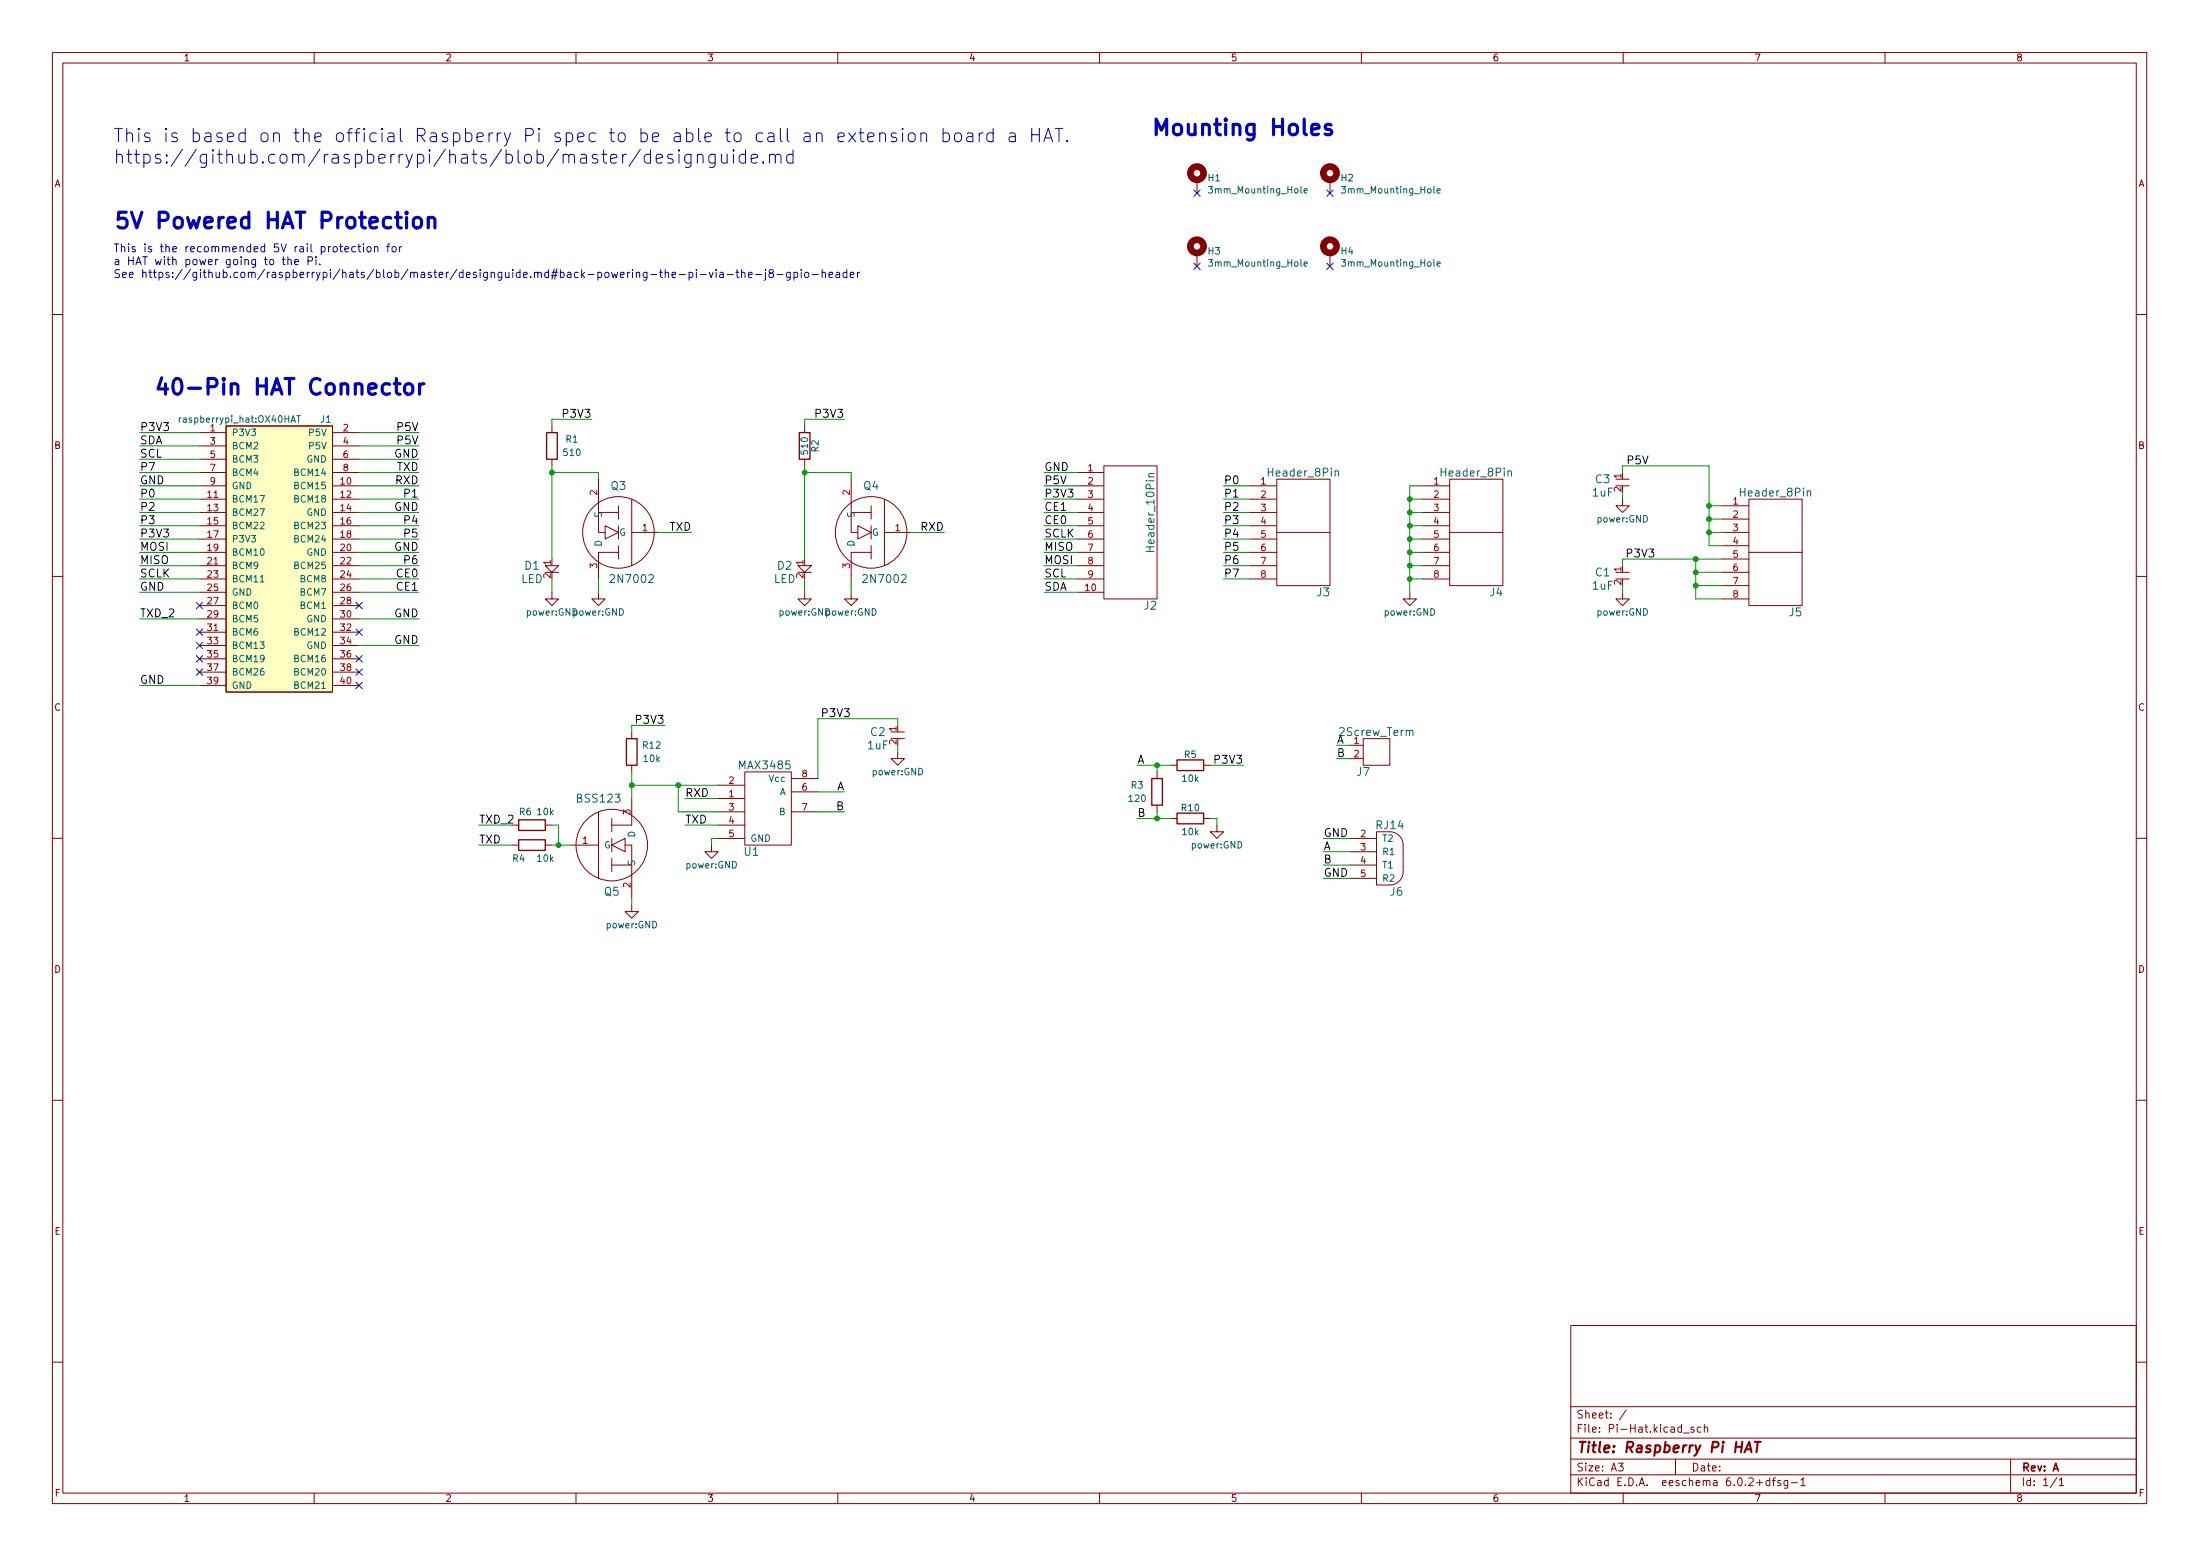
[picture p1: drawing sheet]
<svg xmlns="http://www.w3.org/2000/svg" width="420mm" height="297mm" viewBox="0 0 420 297" stroke-linecap="round" stroke-linejoin="round" font-family="sans-serif">
<g fill="none" stroke="#840000" stroke-width=".19">
<path d="M10 10h400v277h-400zM12 12h396v273h-396zM60 10v2M110 10v2M160 10v2M210 10v2M260 10v2M310 10v2M360 10v2M228.6 34.3v2.6M254 34.3v2.6M228.6 48.3v2.5"/>
<path d="M254 48.3v2.5M10 60h2M408 60h2M38.1 97.8h5.1M38.1 92.7h5.1M38.1 95.3h5.1M38.1 90.2h5.1M38.1 82.6h5.1M38.1 85.1h5.1M38.1 87.7h5.1M43.2 81.3h20.3v50.8h-20.3zM63.5 97.8h5.1"/>
<path d="M63.5 92.7h5.1M63.5 95.3h5.1M63.5 90.2h5.1M63.5 82.6h5.1M63.5 85.1h5.1M63.5 87.7h5.1M105.4 81.3v1.3M105.4 87.7v1.2M114.3 91.5v10.1h1.3M114.3 97.8h3.8M118.1 96.6v2.5M120.6 95.3v12.7"/>
<path d="M153.7 81.3v1.3M153.7 87.7v1.2M162.6 91.5v10.1h1.2M162.6 97.8h3.8M166.4 96.6v2.5M168.9 95.3v12.7M205.7 97.8h5.1M205.7 92.7h5.1M205.7 95.3h5.1M205.7 90.2h5.1M210.8 88.9h10.2v25.4h-10.2zM238.8 97.8h5"/>
<path d="M238.8 92.7h5M238.8 95.3h5M243.8 91.5h10.2v20.3h-10.2zM271.8 97.8h5.1M271.8 92.7h5.1M271.8 95.3h5.1M276.9 91.5h10.1v20.3h-10.1zM308.6 92.7h2.5M308.6 91.5h2.5M309.9 95.3v1.3h1.2l-1.2 1.2-1.3-1.2h1.3M328.9 96.6h5.1M328.9 99.1h5.1"/>
<path d="M334 95.3h10.2v20.3h-10.2zM10 110h2M38.1 105.4h5.1M38.1 100.4h5.1M38.1 102.9h5.1M38.1 108h5.1M38.1 110.5h5.1M38.1 113.1h5.1M38.1 115.6h5.1M38.1 118.1h5.1M63.5 105.4h5.1M63.5 100.4h5.1"/>
<path d="M63.5 102.9h5.1M63.5 108h5.1M63.5 110.5h5.1M63.5 113.1h5.1M63.5 115.6h5.1M63.5 118.1h5.1M104.1 108h2.6l-1.3 1.3zM104.1 109.3h2.6M105.4 113.1v1.2h1.3l-1.3 1.3-1.3-1.3h1.3M114.3 113.1v1.2h1.3l-1.3 1.3-1.3-1.3h1.3M115.6 100.4l2.5 1.2-2.5 1.3zM118.1 105.4h-3.8v5.1"/>
<path d="M118.1 104.2v2.5M120.6 101.6h5.1M152.4 108h2.5l-1.2 1.3zM152.4 109.3h2.5M153.7 113.1v1.2h1.2l-1.2 1.3-1.3-1.3h1.3M162.6 113.1v1.2h1.2l-1.2 1.3-1.3-1.3h1.3M163.8 100.4l2.6 1.2-2.6 1.3zM166.4 105.4h-3.8v5.1M166.4 104.2v2.5M168.9 101.6h5.1M205.7 105.4h5.1M205.7 100.4h5.1"/>
<path d="M205.7 102.9h5.1M205.7 108h5.1M205.7 110.5h5.1M205.7 113.1h5.1M238.8 105.4h5M238.8 100.4h5M238.8 102.9h5M238.8 108h5M238.8 110.5h5M243.8 101.6h10.2M269.2 113.1v1.2h1.3l-1.3 1.3-1.2-1.3h1.2M271.8 105.4h5.1"/>
<path d="M271.8 100.4h5.1M271.8 102.9h5.1M271.8 108h5.1M271.8 110.5h5.1M276.9 101.6h10.1M308.6 109.3h2.5M308.6 110.5h2.5M309.9 113.1v1.2h1.2l-1.2 1.3-1.3-1.3h1.3M328.9 101.6h5.1M328.9 109.3h5.1M328.9 104.2h5.1M328.9 106.7h5.1"/>
<path d="M328.9 111.8h5.1M328.9 114.3h5.1M334 105.4h10.2M408 110h2M38.1 120.7h5.1M38.1 123.2h5.1M38.1 125.8h5.1M38.1 128.3h5.1M38.1 130.8h5.1M63.5 120.7h5.1M63.5 123.2h5.1M63.5 125.8h5.1"/>
<path d="M63.5 128.3h5.1M63.5 130.8h5.1M120.6 139.7v1.3M170.2 139.7h2.5M97.8 157.5h1.3M104.1 157.5h1.3M114.3 155v12.7M116.8 156.2v2.6M120.6 152.4v5.1h-3.8M120.6 146.1v1.3M137.2 157.5h5M137.2 152.4h5"/>
<path d="M137.2 149.9h5M137.2 155h5M142.2 147.4h8.9v13.9h-8.9zM151.1 155h5.1M151.1 151.2h5.1M151.1 148.6h5.1M170.2 141h2.5M171.4 143.5v1.3h1.3l-1.3 1.3-1.2-1.3h1.2M221 147.4v1.2M221 153.7v1.3M223.5 156.2h1.3M223.5 146.1h1.3"/>
<path d="M229.9 156.2h1.2M229.9 146.1h1.2M232.4 157.5v1.3h1.3l-1.3 1.3-1.3-1.3h1.3M257.8 142.3h2.5M257.8 144.8h2.5M260.3 141h5.1v5.1h-5.1zM262.9 158.8h2.5a2.52 2.52 0 0 1 2.6 2.5v5.1a2.52 2.52 0 0 1-2.6 2.5h-2.5zM10 160h2M97.8 161.3h1.3M104.1 161.3h1.3M109.2 161.3h5.1M116.8 161.3l2.6-1.2v2.5z"/>
<path d="M116.8 163.9v2.5M116.8 165.1h3.8M119.4 161.3h1.2v10.2M120.6 172.8v1.2h1.3l-1.3 1.3-1.2-1.3h1.2M135.9 161.3v1.3h1.3l-1.3 1.3-1.3-1.3h1.3M137.2 160.1h5M257.8 160.1h5.1M257.8 165.1h5.1M257.8 162.6h5.1M257.8 167.7h5.1M408 160h2M10 210h2"/>
<path d="M408 210h2M300 253h108v32h-108zM10 260h2M300 278.5h108M300 274.5h108M300 268.5h108M309.1 279.3h.9l-.5 .6 .4 .1v.7l-.2 .1-.6-.1M310.6 269.1l-1.3 2M320 278.5v3M321.5 273.6h1.1M323.5 272.5l-.4-.1-.2 .2 .1 .2 .5 .2v.3h-.6M324.9 272.5l-.5-.1-.3 .3 .2 .6h.6"/>
<path d="M325.5 272.6l.2-.2 .4 .1v.9M325.5 271.9v1.5M384 278.5v6.5M408 260h2M60 285v2M110 285v2M160 285v2M210 285v2M260 285v2M300 281.5h108M310 285v2M338 282.7l-.4-.1-.3 .3 .1 .6h.6"/>
<path d="M338 282.1v1.5M338.5 282.6h.6M339.1 282.1l-.4 .2v1.3M340.1 282.7l-.4-.1-.2 .2 .1 .2 .5 .2v.3h-.6M341.4 282.6v1.2l-.3 .3-.3-.1M341.4 282.7l-.4-.1-.3 .3 .2 .6h.5M342.1 283h1.2M343.9 282.5l.5-.4v1.5M343.9 283.6h.9M360 285v2M392.9 282l-1.3 2M393.3 282.5l.4-.4v1.5"/>
<path d="M393.3 283.6h.8"/>
<circle cx="118.1" cy="101.6" r="6.8"/>
<circle cx="166.4" cy="101.6" r="6.8"/>
<circle cx="116.8" cy="161.3" r="6.8"/>
</g>
<path d="M333.2 277.2l.9-2 .4 2M333.4 276.7h1M335.1 275.2h1.2M335.7 275.2l-.2 2" fill="none" stroke="#840000" stroke-width=".4"/>
<path d="M104.4 82.6h2v5.1h-2zM152.7 82.6h2v5.1h-2zM99.1 156.5h5v2h-5zM119.6 141h2.1v5.1h-2.1zM220 148.6h2v5.1h-2zM224.8 155.2h5.1v2.1h-5.1zM224.8 145.1h5.1v2h-5.1zM99.1 160.3h5v2h-5z" fill="none" stroke="#840000" stroke-width=".25"/>
<g fill="none" stroke="#840000" stroke-width="1.3">
<circle cx="228.6" cy="33.1" r="1.27"/>
<circle cx="254" cy="33.1" r="1.27"/>
<circle cx="228.6" cy="47" r="1.27"/>
<circle cx="254" cy="47" r="1.27"/>
</g>
<g fill="none" stroke="#006464" stroke-width=".19">
<path d="M249.1 36.4l.6-.1-.1-.2-.4-.1-.1 .2v.6h.5M274.5 36.4l.6-.1-.1-.2-.4-.1-.1 .2v.6h.5M249.1 50.4l.6-.1-.1-.3h-.4l-.1 .2v.6h.5M274.5 50.4l.6-.1-.1-.3h-.4l-.1 .2v.6h.5M56.7 79.4h.7M57 79.4v1.2M55.6 80.6l.4-1.2 .4 1.2M55.7 80.3h.6M220.4 90.4l-.9 .1-.1 .3 .1 .2M255 90l.2-.1 .4 .1v.9M288 90l.2-.1 .4 .1 .1 .9M345.2 93.8l.2-.1 .3 .1 .1 .9"/>
<path d="M49.7 111.1h.7M269.2 139.6l.2-.2 .4 .1 .1 .9"/>
</g>
<path d="M43.2 81.3h20.3v50.8h-20.3z" fill="#ffffc2" stroke="#ffffc2" stroke-width=".19"/>
<path d="M254.2 23.9l-.7-.2-.3 .2-.1 .3 .1 .4 1 .3 .2 .3-.2 .4-.3 .1-.8-.1M79.1 41.8a.81 .81 0 0 1 .8-.3 .81 .81 0 0 1 .6 .6v.8a.81 .81 0 0 1-.8 .6 .81 .81 0 0 1-.8-.6v-.8zM81.8 41.8a.75 .75 0 0 1 1.3 .1v1.6M81.8 41.5v2M75.3 73.3h1.1M75.7 72.3v2.5l.1 .3 .6 .2M77.6 73.4a.81 .81 0 0 1 1.2 .4v.9a.81 .81 0 0 1-.7 .6 .81 .81 0 0 1-.8-.6v-.9zM80.1 73.3v2M81 73.3a.77 .77 0 0 0-.9 .5" fill="none" stroke="#0000c2" stroke-width=".6"/>
<g fill="none" stroke="#0000c2" stroke-width=".19">
<path d="M124.2 29.6l-.7-.1-.5 .4v.8l.3 .3 .2 .1 .7-.1M124.2 28.6v2.5M125.3 30.3l1.2-.2-.1-.5-.7-.1-.4 .3v1l.1 .2 .3 .1 .7-.1M128.5 29.6l-.6-.1-.4 .3 .1 .4 .9 .2 .1 .3-.1 .3-.3 .1-.7-.1M129.7 29.5v1.6M132 29.5v2a.69 .69 0 0 1-1.1 .4M132 29.6l-.8-.1-.4 .4v.8l.2 .3 .2 .1 .8-.1M133.2 29.7a.63 .63 0 0 1 1.1 .1v1.3M133.2 29.5v1.6M136.6 29.5v2a.69 .69 0 0 1-1.1 .4M136.6 29.6l-.8-.1-.4 .4v.8l.2 .3 .2 .1 .8-.1M137.8 29.5v1.3l.1 .2a.69 .69 0 0 0 1-.1"/>
<path d="M138.9 29.5v1.6M140.1 29.5v1.6M142.4 29.6l-.7-.1-.5 .4v.8l.2 .3 .3 .1 .7-.1M142.4 28.6v2.5M143.5 30.3l1.2-.2-.1-.5-.8-.1-.3 .3v1l.1 .2 .2 .1 .8-.1M145.8 30.9l.1 .1-.1 .1-.2-.1 .2-.1v.2M147 29.7a.63 .63 0 0 1 1.1 .1v1.3M147 29.5v1.6M148.1 29.8l.3-.3 .6 .1 .2 .2v1.3M151.4 29.6l-.7-.1-.5 .4v.8l.3 .3 .2 .1 .7-.1M151.4 28.6v2.5M164 25.4h1"/>
<path d="M164.4 24.5v2.2l.1 .2 .5 .2M165.7 26.2l1.2-.2-.1-.5-.7-.1-.4 .3v1l.1 .2 .3 .2 .7-.2M168 25.6a.63 .63 0 0 1 1.1 .1v1.4M168 25.4v1.7M171.2 25.5l-.6-.1-.4 .3 .1 .4 .9 .2 .1 .3-.1 .3-.3 .2-.7-.2M172.4 24.5l-.1 .1 .1 .2 .1-.2-.1-.1v.3M172.4 25.4v1.7M173.7 25.5a.69 .69 0 0 1 1.1 .3v.8a.69 .69 0 0 1-.7 .5 .69 .69 0 0 1-.6-.5v-.8zM175.9 25.6a.63 .63 0 0 1 1.1 .1v1.4M175.9 25.4v1.7M180.1 25.5l.7-.1 .5 .4v.8l-.2 .3-.3 .2-.7-.2M180.1 24.5v2.6"/>
<path d="M182.5 25.5a.69 .69 0 0 1 1.1 .3v.8a.69 .69 0 0 1-.6 .5 .69 .69 0 0 1-.7-.5v-.8zM184.7 25.5l.3-.1 .7 .1 .1 .2v1.4M185.8 26l-.8 .1a.5 .5 0 0 0-.4 .5 .5 .5 0 0 0 .4 .5l.8-.2M187 25.4v1.7M187.7 25.4a.65 .65 0 0 0-.7 .4M189.7 25.5l-.8-.1-.4 .4v.8l.2 .3 .2 .2 .8-.2M189.7 24.5v2.6M192.8 25.5l.3-.1 .7 .1 .1 .2v1.4M193.9 26l-.8 .1a.5 .5 0 0 0-.4 .5 .5 .5 0 0 0 .4 .5l.8-.2M197 24.5v2.6M197 25.7h1.5M198.5 24.5v2.6"/>
<path d="M199.3 27.1l.9-2.6 .8 2.6M199.6 26.3h1.2M201.5 24.5h1.5M202.2 24.5v2.6M203.8 26.8l.1 .1-.1 .2-.1-.2 .1-.1v.3M53.9 49.5h.6M54.1 49v1.3l.4 .2M55 49.7l.2-.2 .4 .1v.9M55 49v1.5M56.3 50l.7-.1-.1-.3-.4-.1-.2 .2 .1 .8h.5M58.8 49.8l.7-.1 .2-.2-.1-.3-.2-.2h-.6v1.5M60.3 49.5v1"/>
<path d="M61.1 50.4v.1M65.9 47.6l.7-.2-.1-.3h-.4l-.2 .2v.7h.6M67.9 47.1h-.4l-.3 .3 .1 .6h.6M68.3 47.1h.6M68.5 46.6v1.3l.4 .2M69.4 46.6v.1M69.4 47.1v1M70.1 47.2l.3-.1 .4 .1 .1 .6-.2 .2-.3 .1-.3-.2zM71.5 47.2l.2-.1h.4l.1 1M71.5 47.1v1M73.8 47.1h.6M74.4 46.6l-.3 .2v1.3"/>
<path d="M75 47.1h.4l.3 .3v.4l-.3 .3-.4-.1-.1-.2zM76.3 47.1v1M76.7 47.1h-.2l-.2 .3M128.3 52.5l.8-.2-.1-.3h-.4l-.3 .2 .1 .7h.6M129.7 52.4h1.2M131.6 52h.4l.3 .3-.1 .6h-.6M131.6 52v1.5M133 51.5v.1M133 52v1M133.7 52.4h1.2M135.5 52l.3 1 .4-1M136.8 51.5v.1"/>
<path d="M136.8 52v1M137.5 52h.6v1M138.1 52.3l-.5 .1a.3 .3 0 0 0-.2 .3 .3 .3 0 0 0 .2 .3l.5-.1M138.9 52.4h1.1M140.5 52h.6M140.8 51.5v1.3l.3 .2M141.6 52.1l.2-.1h.4l.1 1M141.6 51.5v1.5M142.9 52.5l.8-.2-.1-.3h-.4l-.3 .2 .1 .7h.6M144.3 52.4h1.2M146.2 52v1.3l-.3 .2M146.2 51.5v.1"/>
<path d="M147.1 52.1l-.2-.3v-.2l.2-.1h.5l.1 .3v.2l-.7 .2-.1 .2v.3l.2 .3h.3l.3-.3v-.4l-.3-.2M148.4 52.4h1.1M150.9 52v1.2l-.3 .3-.3-.1M150.9 52h-.4l-.3 .3 .1 .6h.6M151.6 52h.5l.3 .3-.2 .6h-.6M151.6 52v1.5M153 51.5v.1M153 52v1M153.8 52h.4l.3 .3v.4l-.3 .3-.4-.1-.1-.2zM155.1 52.4h1.2M157 52.1l.2-.1h.4l.1 1M157 51.5v1.5"/>
<path d="M158.3 52.5l.7-.2v-.3h-.5l-.2 .2 .1 .7h.6M159.7 52h.6l.1 1M160.4 52.3l-.6 .1a.3 .3 0 0 0-.2 .3 .3 .3 0 0 0 .2 .3l.6-.1M161.7 52h-.4l-.3 .3 .1 .6h.6M161.7 51.5v1.5M162.4 52.5l.7-.2-.1-.3h-.4l-.2 .2 .1 .7h.5M163.8 52v1M164.2 52h-.3l-.1 .3"/>
</g>
<g fill="none" stroke="#009600" stroke-width=".19">
<path d="M26.7 82.6h11.4M26.7 87.7h11.4M26.7 85.1h11.4M26.7 90.2h11.4M26.7 95.3h11.4M26.7 97.8h11.4M26.7 92.7h11.4M68.6 82.6h11.4M68.6 87.7h11.4M68.6 85.1h11.4M68.6 90.2h11.4M68.6 95.3h11.4"/>
<path d="M68.6 97.8h11.4M68.6 92.7h11.4M105.4 90.2h8.9v1.3M105.4 88.9v17.8M113 80h-7.6v1.3M153.7 90.2h8.9v1.3M153.7 88.9v17.8M161.3 80h-7.6v1.3M199.4 90.2h6.3M199.4 95.3h6.3M199.4 97.8h6.3M199.4 92.7h6.3"/>
<path d="M233.7 95.3h5.1M233.7 97.8h5.1M233.7 92.7h5.1M269.2 95.3h2.6M269.2 97.8h2.6M271.8 92.7h-2.6v20.4M309.9 90.2v-1.3h16.5v15.3h2.5M309.9 94v1.3M326.4 99.1h2.5M326.4 96.6h2.5M26.7 100.4h11.4M26.7 102.9h11.4"/>
<path d="M26.7 105.4h11.4M26.7 113.1h11.4M26.7 108h11.4M26.7 110.5h11.4M26.7 118.1h11.4M68.6 100.4h11.4M68.6 102.9h11.4M68.6 105.4h11.4M68.6 113.1h11.4M68.6 108h11.4M68.6 110.5h11.4M68.6 118.1h11.4"/>
<path d="M105.4 110.5v2.6M114.3 110.5v2.6M125.7 101.6h6.4M153.7 110.5v2.6M162.6 110.5v2.6M174 101.6h6.3M199.4 100.4h6.3M199.4 102.9h6.3M199.4 105.4h6.3M199.4 113.1h6.3M199.4 108h6.3M199.4 110.5h6.3"/>
<path d="M233.7 100.4h5.1M233.7 102.9h5.1M233.7 105.4h5.1M233.7 108h5.1M233.7 110.5h5.1M269.2 100.4h2.6M269.2 102.9h2.6M269.2 105.4h2.6M269.2 108h2.6M269.2 110.5h2.6M309.9 111.8v1.3M323.8 106.7v7.6h5.1"/>
<path d="M323.8 111.8h5.1M323.8 109.3h5.1M326.4 101.6h2.5M328.9 106.7h-19v1.3M26.7 130.8h11.4M68.6 123.2h11.4M127 138.5h-6.4v1.2M171.4 138.5v-1.3h-15.2v11.4M91.4 157.5h6.4M105.4 157.5h1.3v3.8M120.6 147.4v5M120.6 149.9h16.6"/>
<path d="M129.5 149.9v5.1h7.7M130.8 152.4h6.4M130.8 157.5h6.4M156.2 151.2h5.1M156.2 155h5.1M171.4 142.3v1.2M217.2 146.1h6.3M217.2 156.2h6.3M221 146.1v1.3M221 155v1.2M231.1 146.1h6.4M231.1 156.2h1.3v1.3"/>
<path d="M255.3 142.3h2.5M255.3 144.8h2.5M91.4 161.3h6.4M105.4 161.3h3.8M120.6 171.5v1.3M137.2 160.1h-1.3v1.2M252.7 160.1h5.1M252.7 167.7h5.1M252.7 165.1h5.1M252.7 162.6h5.1"/>
</g>
<g fill="none" stroke="#000084" stroke-width=".19">
<path d="M228 36.3l1.2 1.2M229.2 36.3l-1.2 1.2M253.4 36.3l1.2 1.2M254.6 36.3l-1.2 1.2M228 50.2l1.2 1.2M229.2 50.2l-1.2 1.2M253.4 50.2l1.2 1.2M254.6 50.2l-1.2 1.2M37.5 115l1.2 1.2M38.7 115l-1.2 1.2M68 115l1.2 1.2M69.2 115l-1.2 1.2"/>
<path d="M37.5 122.6l1.2 1.2M37.5 127.7l1.2 1.2M37.5 120.1l1.2 1.2M37.5 125.2l1.2 1.2M38.7 122.6l-1.2 1.2M38.7 127.7l-1.2 1.2M38.7 120.1l-1.2 1.2M38.7 125.2l-1.2 1.2M68 130.2l1.2 1.3M68 127.7l1.2 1.2M68 125.2l1.2 1.2M68 120.1l1.2 1.2"/>
<path d="M69.2 130.2l-1.2 1.3M69.2 127.7l-1.2 1.2M69.2 125.2l-1.2 1.2M69.2 120.1l-1.2 1.2"/>
</g>
<g fill="#009600" stroke="#009600" stroke-width=".19">
<circle cx="323.8" cy="106.7" r=".46"/>
<circle cx="326.4" cy="101.6" r=".46"/>
<circle cx="326.4" cy="99.1" r=".46"/>
<circle cx="326.4" cy="96.6" r=".46"/>
<circle cx="323.8" cy="111.8" r=".46"/>
<circle cx="323.8" cy="109.3" r=".46"/>
<circle cx="129.5" cy="149.9" r=".46"/>
<circle cx="120.6" cy="149.9" r=".46"/>
<circle cx="106.7" cy="161.3" r=".46"/>
<circle cx="269.2" cy="105.4" r=".46"/>
<circle cx="269.2" cy="108" r=".46"/>
<circle cx="269.2" cy="95.3" r=".46"/>
<circle cx="269.2" cy="97.8" r=".46"/>
<circle cx="221" cy="146.1" r=".46"/>
<circle cx="221" cy="156.2" r=".46"/>
<circle cx="269.2" cy="110.5" r=".46"/>
<circle cx="153.7" cy="90.2" r=".46"/>
<circle cx="105.4" cy="90.2" r=".46"/>
<circle cx="269.2" cy="102.9" r=".46"/>
<circle cx="269.2" cy="100.4" r=".46"/>
</g>
<g font-size="4.2" fill="#0000c2">
<text x="219.7" y="25.9">Mounting Holes</text>
<text x="21.6" y="43.6">5V Powered HAT Protection</text>
<text x="29.2" y="75.4">40-Pin HAT Connector</text>
</g>
<g font-size="3.5" fill="#0000c2">
<text x="21.6" y="27.2">This is based on the official Raspberry Pi spec to be able to call an extension board a HAT.</text>
<text x="21.6" y="31.3">https://github.com/raspberrypi/hats/blob/master/designguide.md</text>
</g>
<text font-size="2.8" fill="#840000" x="301" y="277.3">Title: Raspberry Pi HAT</text>
<g font-size="2.1" fill="#0000c2">
<text x="21.6" y="48.2">This is the recommended 5V rail protection for</text>
<text x="21.6" y="50.6">a HAT with power going to the Pi.</text>
<text x="21.6" y="53.1">See https://github.com/raspberrypi/hats/blob/master/designguide.md#back-powering-the-pi-via-the-j8-gpio-header</text>
</g>
<g font-size="2.1" fill="#0f0f0f">
<text x="26.7" y="82.3">P3V3</text>
<text x="76" y="82.3">P5V</text>
<text x="107.8" y="79.7">P3V3</text>
<text x="156.1" y="79.7">P3V3</text>
<text x="26.7" y="89.9">P7</text>
<text x="26.7" y="87.4">SCL</text>
<text x="26.7" y="84.8">SDA</text>
<text x="75.3" y="87.4">GND</text>
<text x="75.8" y="89.9">TXD</text>
<text x="76" y="84.8">P5V</text>
<text x="199.4" y="89.9">GND</text>
<text x="310.9" y="88.6">P5V</text>
<text x="26.7" y="95">P0</text>
<text x="26.7" y="92.4">GND</text>
<text x="75.5" y="92.4">RXD</text>
<text x="77.4" y="95">P1</text>
<text x="199.4" y="95">P3V3</text>
<text x="199.4" y="92.4">P5V</text>
<text x="233.7" y="92.4">P0</text>
<text x="233.7" y="95">P1</text>
<text x="26.7" y="97.5">P2</text>
<text x="26.7" y="100.1">P3</text>
<text x="75.3" y="97.5">GND</text>
<text x="77.4" y="100.1">P4</text>
<text x="127.8" y="101.3">TXD</text>
<text x="175.9" y="101.3">RXD</text>
<text x="199.4" y="100.1">CE0</text>
<text x="199.4" y="97.5">CE1</text>
<text x="233.7" y="100.1">P3</text>
<text x="233.7" y="97.5">P2</text>
<text x="26.7" y="102.6">P3V3</text>
<text x="26.7" y="107.7">MISO</text>
<text x="26.7" y="105.1">MOSI</text>
<text x="75.3" y="105.1">GND</text>
<text x="77.4" y="107.7">P6</text>
<text x="77.4" y="102.6">P5</text>
<text x="199.4" y="107.7">MOSI</text>
<text x="199.4" y="102.6">SCLK</text>
<text x="199.4" y="105.1">MISO</text>
<text x="233.7" y="105.1">P5</text>
<text x="233.7" y="107.7">P6</text>
<text x="233.7" y="102.6">P4</text>
<text x="311" y="106.4">P3V3</text>
<text x="26.7" y="110.2">SCLK</text>
<text x="26.7" y="112.8">GND</text>
<text x="75.9" y="110.2">CE0</text>
<text x="75.9" y="112.8">CE1</text>
<text x="199.4" y="110.2">SCL</text>
<text x="199.4" y="112.8">SDA</text>
<text x="233.7" y="110.2">P7</text>
<text x="26.7" y="117.8">TXD_2</text>
<text x="75.3" y="117.8">GND</text>
<text x="75.3" y="122.9">GND</text>
<text x="26.7" y="130.5">GND</text>
<text x="157.4" y="136.9">P3V3</text>
<text x="121.8" y="138.2">P3V3</text>
<text x="255.3" y="142">A</text>
<text x="217.2" y="145.8">A</text>
<text x="232.3" y="145.8">P3V3</text>
<text x="255.3" y="144.5">B</text>
<text x="130.8" y="152.1">RXD</text>
<text x="159.8" y="154.7">B</text>
<text x="159.8" y="150.9">A</text>
<text x="217.2" y="155.9">B</text>
<text x="91.4" y="157.2">TXD_2</text>
<text x="91.4" y="161">TXD</text>
<text x="130.8" y="157.2">TXD</text>
<text x="252.7" y="159.7">GND</text>
<text x="252.7" y="164.8">B</text>
<text x="252.7" y="167.4">GND</text>
<text x="252.7" y="162.3">A</text>
</g>
<g font-size="2.1" fill="#006464">
<text x="116.7" y="93.5">Q3</text>
<text x="165" y="93.5">Q4</text>
<text x="242.5" y="91">Header_8Pin</text>
<text x="275.5" y="91">Header_8Pin</text>
<text x="304.2" y="94.8">1uF</text>
<text x="304.7" y="92.2">C3</text>
<text x="332.7" y="94.8">Header_8Pin</text>
<text x="220.5" y="104.8" transform="rotate(-90 220.5 104.8)">Header_10Pin</text>
<text x="99.5" y="111.3">LED</text>
<text x="100.2" y="108.7">D1</text>
<text x="116.9" y="111.3">2N7002</text>
<text x="147.7" y="111.3">LED</text>
<text x="148.5" y="108.7">D2</text>
<text x="165.2" y="111.3">2N7002</text>
<text x="251.5" y="113.8">J3</text>
<text x="284.6" y="113.8">J4</text>
<text x="304.2" y="112.6">1uF</text>
<text x="304.7" y="110">C1</text>
<text x="218.5" y="116.4">J2</text>
<text x="341.7" y="117.6">J5</text>
<text x="165.8" y="143">1uF</text>
<text x="166.3" y="140.5">C2</text>
<text x="256" y="140.5">2Screw_Term</text>
<text x="141.3" y="146.8">MAX3485</text>
<text x="259.2" y="148.1">J7</text>
<text x="110.3" y="153.2">BSS123</text>
<text x="262.9" y="158.3">RJ14</text>
<text x="142.2" y="163.4">U1</text>
<text x="115.4" y="171">Q5</text>
<text x="265.5" y="171">J6</text>
</g>
<g font-size="2.1" fill="#840000">
<text x="301" y="273.5">File: Pi-Hat.kicad_sch</text>
<text x="301" y="270.8">Sheet: /</text>
<text x="301" y="280.9">Size: A3</text>
<text x="323" y="280.9">Date:</text>
<text x="386" y="280.9">Rev: A</text>
<text x="301" y="283.7">KiCad E.D.A. eeschema 6.0.2+dfsg-1</text>
<text x="386" y="283.7">Id: 1/1</text>
</g>
<g font-size="1.8" fill="#840000">
<text x="35" y="11.7">1</text>
<text x="85" y="11.7">2</text>
<text x="135" y="11.7">3</text>
<text x="185" y="11.7">4</text>
<text x="235" y="11.7">5</text>
<text x="285" y="11.7">6</text>
<text x="335" y="11.7">7</text>
<text x="385" y="11.7">8</text>
<text x="10.3" y="35.7">A</text>
<text x="408.3" y="35.7">A</text>
<text x="10.3" y="85.7">B</text>
<text x="408.3" y="85.7">B</text>
<text x="10.3" y="135.7">C</text>
<text x="408.3" y="135.7">C</text>
<text x="10.3" y="185.7">D</text>
<text x="408.3" y="185.7">D</text>
<text x="10.4" y="235.7">E</text>
<text x="408.4" y="235.7">E</text>
<text x="10.4" y="285.7">F</text>
<text x="35" y="286.7">1</text>
<text x="85" y="286.7">2</text>
<text x="135" y="286.7">3</text>
<text x="185" y="286.7">4</text>
<text x="235" y="286.7">5</text>
<text x="285" y="286.7">6</text>
<text x="335" y="286.7">7</text>
<text x="385" y="286.7">8</text>
<text x="408.4" y="285.7">F</text>
</g>
<g font-size="1.8" fill="#006464">
<text x="230.7" y="34.6">H1</text>
<text x="256.1" y="34.6">H2</text>
<text x="231.3" y="36.9">3mm_Mounting_Hole</text>
<text x="256.7" y="36.9">3mm_Mounting_Hole</text>
<text x="230.7" y="48.6">H3</text>
<text x="231.3" y="50.9">3mm_Mounting_Hole</text>
<text x="256.1" y="48.6">H4</text>
<text x="256.7" y="50.9">3mm_Mounting_Hole</text>
<text x="34.7" y="80.7">raspberrypi_hat:OX40HAT</text>
<text x="44.2" y="83.2">P3V3</text>
<text x="59.1" y="83.2">P5V</text>
<text x="61.2" y="80.7">J1</text>
<text x="44.2" y="85.8">BCM2</text>
<text x="44.2" y="88.3">BCM3</text>
<text x="58.6" y="88.3">GND</text>
<text x="59.1" y="85.8">P5V</text>
<text x="107.7" y="87">510</text>
<text x="108.1" y="84.5">R1</text>
<text x="154.3" y="86.6" transform="rotate(-90 154.3 86.6)">510</text>
<text x="156.3" y="86.3" transform="rotate(-90 156.3 86.3)">R2</text>
<text x="44.2" y="95.9">BCM17</text>
<text x="44.2" y="90.8">BCM4</text>
<text x="44.2" y="93.4">GND</text>
<text x="56.5" y="93.4">BCM15</text>
<text x="56.5" y="95.9">BCM18</text>
<text x="56.5" y="90.8">BCM14</text>
<text x="44.2" y="98.5">BCM27</text>
<text x="44.2" y="101">BCM22</text>
<text x="56.5" y="101">BCM23</text>
<text x="58.6" y="98.5">GND</text>
<text x="114.9" y="98.8" transform="rotate(-90 114.9 98.8)">S</text>
<text x="163.2" y="98.8" transform="rotate(-90 163.2 98.8)">S</text>
<text x="305" y="99.7">power:GND</text>
<text x="44.2" y="103.5">P3V3</text>
<text x="44.2" y="106.1">BCM10</text>
<text x="56.5" y="103.5">BCM24</text>
<text x="58.6" y="106.1">GND</text>
<text x="114.9" y="104.4" transform="rotate(-90 114.9 104.4)">D</text>
<text x="118.3" y="102.3">G</text>
<text x="163.2" y="104.4" transform="rotate(-90 163.2 104.4)">D</text>
<text x="166.5" y="102.3">G</text>
<text x="44.2" y="108.6">BCM9</text>
<text x="44.2" y="111.2">BCM11</text>
<text x="44.2" y="113.7">GND</text>
<text x="56.5" y="108.6">BCM25</text>
<text x="57.5" y="111.2">BCM8</text>
<text x="57.5" y="113.7">BCM7</text>
<text x="44.2" y="116.2">BCM0</text>
<text x="44.2" y="118.8">BCM5</text>
<text x="57.5" y="116.2">BCM1</text>
<text x="58.6" y="118.8">GND</text>
<text x="100.5" y="117.5">power:GNDpower:GND</text>
<text x="148.8" y="117.5">power:GNDpower:GND</text>
<text x="264.4" y="117.5">power:GND</text>
<text x="305" y="117.5">power:GND</text>
<text x="44.2" y="121.3">BCM6</text>
<text x="44.2" y="123.9">BCM13</text>
<text x="56.5" y="121.3">BCM12</text>
<text x="58.6" y="123.9">GND</text>
<text x="44.2" y="126.4">BCM19</text>
<text x="44.2" y="128.9">BCM26</text>
<text x="44.2" y="131.5">GND</text>
<text x="56.5" y="126.4">BCM16</text>
<text x="56.5" y="128.9">BCM20</text>
<text x="56.5" y="131.5">BCM21</text>
<text x="122.8" y="142.9">R12</text>
<text x="123" y="145.5">10k</text>
<text x="147" y="149.3">Vcc</text>
<text x="166.6" y="148">power:GND</text>
<text x="225.9" y="149.3">10k</text>
<text x="226.2" y="144.7">R5</text>
<text x="99.2" y="155.6">R6</text>
<text x="102.7" y="155.6">10k</text>
<text x="148.8" y="151.8">A</text>
<text x="148.8" y="155.6">B</text>
<text x="215.7" y="153.1">120</text>
<text x="216" y="150.5">R3</text>
<text x="225.7" y="154.8">R10</text>
<text x="115.3" y="162">G</text>
<text x="121.3" y="159.8" transform="rotate(-90 121.3 159.8)">D</text>
<text x="143.3" y="160.7">GND</text>
<text x="225.9" y="159.4">10k</text>
<text x="227.5" y="162">power:GND</text>
<text x="263.9" y="160.7">T2</text>
<text x="97.9" y="164.5">R4</text>
<text x="102.7" y="164.5">10k</text>
<text x="121.3" y="165.4" transform="rotate(-90 121.3 165.4)">S</text>
<text x="131" y="165.8">power:GND</text>
<text x="263.9" y="163.2">R1</text>
<text x="263.9" y="165.8">T1</text>
<text x="263.9" y="168.3">R2</text>
<text x="115.8" y="177.2">power:GND</text>
</g>
<g font-size="1.8" fill="#a90000">
<text x="40.1" y="82.3">1</text>
<text x="65.5" y="82.3">2</text>
<text x="40.1" y="84.9">3</text>
<text x="40.1" y="87.4">5</text>
<text x="40.1" y="90">7</text>
<text x="65.5" y="84.9">4</text>
<text x="65.5" y="87.4">6</text>
<text x="65.5" y="90">8</text>
<text x="207.8" y="90">1</text>
<text x="39.7" y="95">11</text>
<text x="40.1" y="92.5">9</text>
<text x="65.1" y="92.5">10</text>
<text x="65.1" y="95">12</text>
<text x="114" y="94.5" transform="rotate(-90 114 94.5)">2</text>
<text x="162.3" y="94.5" transform="rotate(-90 162.3 94.5)">2</text>
<text x="207.8" y="92.5">2</text>
<text x="207.8" y="95">3</text>
<text x="240.8" y="92.5">1</text>
<text x="240.8" y="95">2</text>
<text x="273.8" y="92.5">1</text>
<text x="273.8" y="95">2</text>
<text x="309.6" y="93.9" transform="rotate(-90 309.6 93.9)">2</text>
<text x="309.6" y="91.3" transform="rotate(-90 309.6 91.3)">1</text>
<text x="39.7" y="97.6">13</text>
<text x="39.7" y="100.1">15</text>
<text x="65.1" y="97.6">14</text>
<text x="65.1" y="100.1">16</text>
<text x="122.7" y="101.4">1</text>
<text x="171" y="101.4">1</text>
<text x="207.8" y="97.6">4</text>
<text x="207.8" y="100.1">5</text>
<text x="240.8" y="97.6">3</text>
<text x="240.8" y="100.1">4</text>
<text x="273.8" y="97.6">3</text>
<text x="273.8" y="100.1">4</text>
<text x="331" y="96.3">1</text>
<text x="331" y="98.8">2</text>
<text x="331" y="101.4">3</text>
<text x="39.7" y="102.7">17</text>
<text x="39.7" y="105.2">19</text>
<text x="39.7" y="107.7">21</text>
<text x="65.1" y="102.7">18</text>
<text x="65.1" y="105.2">20</text>
<text x="65.1" y="107.7">22</text>
<text x="105.2" y="107.8" transform="rotate(-90 105.2 107.8)">1</text>
<text x="153.4" y="107.8" transform="rotate(-90 153.4 107.8)">1</text>
<text x="207.8" y="102.7">6</text>
<text x="207.8" y="105.2">7</text>
<text x="207.8" y="107.7">8</text>
<text x="240.8" y="102.7">5</text>
<text x="240.8" y="105.2">6</text>
<text x="240.8" y="107.7">7</text>
<text x="273.8" y="102.7">5</text>
<text x="273.8" y="105.2">6</text>
<text x="273.8" y="107.7">7</text>
<text x="331" y="103.9">4</text>
<text x="331" y="106.5">5</text>
<text x="39.7" y="110.3">23</text>
<text x="39.7" y="112.8">25</text>
<text x="65.1" y="110.3">24</text>
<text x="65.1" y="112.8">26</text>
<text x="105.2" y="110.4" transform="rotate(-90 105.2 110.4)">2</text>
<text x="114" y="108.5" transform="rotate(-90 114 108.5)">3</text>
<text x="153.4" y="110.4" transform="rotate(-90 153.4 110.4)">2</text>
<text x="162.3" y="108.5" transform="rotate(-90 162.3 108.5)">3</text>
<text x="207.3" y="112.8">10</text>
<text x="207.8" y="110.3">9</text>
<text x="240.8" y="110.3">8</text>
<text x="273.8" y="110.3">8</text>
<text x="309.6" y="111.7" transform="rotate(-90 309.6 111.7)">2</text>
<text x="309.6" y="109.1" transform="rotate(-90 309.6 109.1)">1</text>
<text x="331" y="109">6</text>
<text x="331" y="111.5">7</text>
<text x="39.7" y="115.4">27</text>
<text x="39.7" y="117.9">29</text>
<text x="65.1" y="115.4">28</text>
<text x="65.1" y="117.9">30</text>
<text x="331" y="114.1">8</text>
<text x="39.7" y="120.4">31</text>
<text x="39.7" y="123">33</text>
<text x="39.7" y="125.5">35</text>
<text x="65.1" y="120.4">32</text>
<text x="65.1" y="123">34</text>
<text x="65.1" y="125.5">36</text>
<text x="39.7" y="128.1">37</text>
<text x="39.7" y="130.6">39</text>
<text x="65.1" y="128.1">38</text>
<text x="65.1" y="130.6">40</text>
<text x="171.2" y="142.1" transform="rotate(-90 171.2 142.1)">2</text>
<text x="171.2" y="139.6" transform="rotate(-90 171.2 139.6)">1</text>
<text x="258.6" y="142">1</text>
<text x="139.2" y="149.6">2</text>
<text x="153.2" y="148.4">8</text>
<text x="258.6" y="144.6">2</text>
<text x="120.4" y="155.5" transform="rotate(-90 120.4 155.5)">3</text>
<text x="139.2" y="152.2">1</text>
<text x="139.2" y="154.7">3</text>
<text x="153.2" y="150.9">6</text>
<text x="153.2" y="154.7">7</text>
<text x="111.3" y="161.1">1</text>
<text x="139.2" y="157.3">4</text>
<text x="139.2" y="159.8">5</text>
<text x="259.9" y="159.8">2</text>
<text x="259.9" y="162.3">3</text>
<text x="259.9" y="164.9">4</text>
<text x="259.9" y="167.4">5</text>
<text x="120.4" y="169.4" transform="rotate(-90 120.4 169.4)">2</text>
</g>
</svg>
